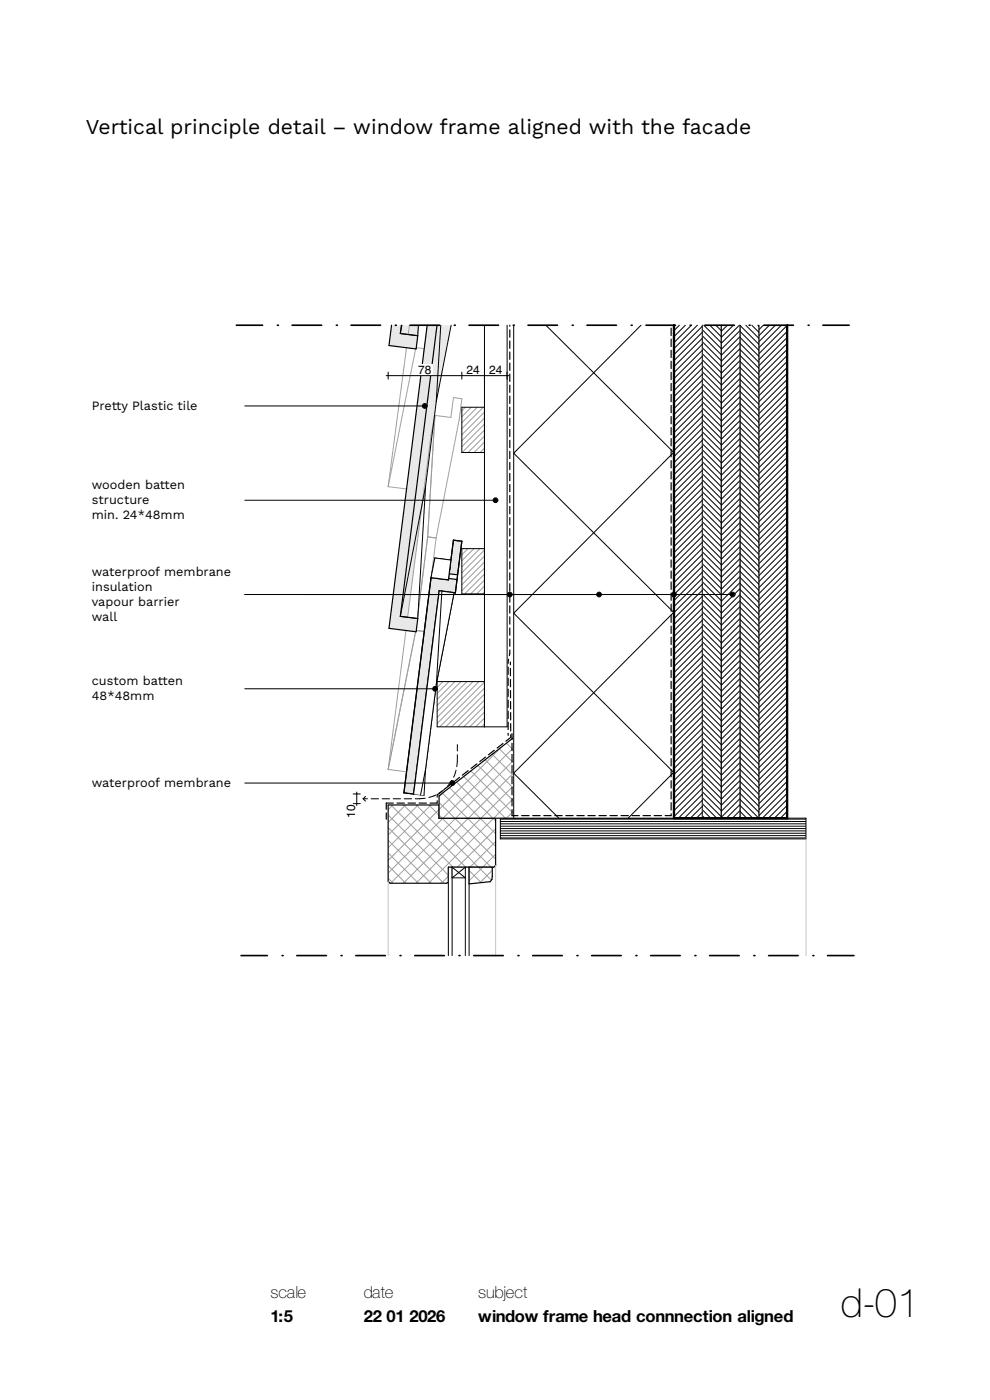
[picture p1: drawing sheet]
<svg xmlns="http://www.w3.org/2000/svg" width="210mm" height="297mm" viewBox="0 0 210 297" stroke-linecap="round" stroke-linejoin="round" font-family="sans-serif">
<g fill="#e9ebeb">
<path d="M92.2 118.4l3.4 .4-.5 4.2-3.7-.5z" fill-rule="evenodd"/>
<path d="M85.1 69h3.6l-.1 2.2-3.7-.4z" fill-rule="evenodd"/>
<path d="M92.5 69h3.2l-3.2 16.2-2.2 18-1.7 28-3.7-.4z" fill-rule="evenodd"/>
</g>
<!-- layer: 00 tegels -->
<path d="M92.3 88.1l3.3 .5 .6-4.2 1.8 .2-.6 4.2-4.9 25.3-2.5 19.9-1.7 30-6-.8 9.1-70.8z" fill-rule="evenodd" fill="#fff"/>
<path d="M92.3 88.1l3.3 .5 .6-4.2 1.8 .2-.6 4.2-4.9 25.3M92.3 88.1l-1.6 25.8M92.3 88.1l-.9 4.3-9.1 70.8M90.7 113.9l1.8 .2M90.7 113.9l-2.5 19.8M92.5 114.1l-2.5 19.9M88.2 133.7l1.8 .3M88.2 133.7l-5.9 29.5M90 134l-1.7 30-6-.8" fill="none" stroke="#99a3a6" stroke-width=".21"/>
<path d="M98 86.4h4.8v9.6h-4.8z" fill-rule="evenodd" fill="#fff"/>
<path d="M98.7 86.4l-.7 .7M100 86.4l-2 2M101.3 86.4l-3.3 3.3M102.5 86.4l-4.5 4.6M102.8 95.1l-1 .9M102.8 93.8l-2.2 2.2M102.8 92.5l-3.5 3.5M102.8 91.2l-4.8 4.8M102.8 90l-4.8 4.8M102.8 88.7l-4.8 4.8M102.8 87.4l-4.8 4.8" fill="none" stroke="#99a3a6" stroke-width=".21"/>
<path d="M98 86.4h4.8v9.6h-4.8z" fill="none" stroke="#000" stroke-width=".21"/>
<path d="M98 116.4h4.8v9.6h-4.8z" fill-rule="evenodd" fill="#fff"/>
<path d="M98 116.4h.1M99.3 116.4l-1.3 1.3M100.5 116.4l-2.5 2.6M101.8 116.4l-3.8 3.8M102.8 119.2l-4.8 4.8M102.8 118l-4.8 4.8M102.8 116.7l-4.8 4.8M102.8 125.6l-.4 .4M102.8 124.3l-1.7 1.7M102.8 123.1l-3 2.9M102.8 121.8l-4.2 4.2M102.8 120.5l-4.8 4.8" fill="none" stroke="#99a3a6" stroke-width=".21"/>
<path d="M98 116.4h4.8v9.6h-4.8z" fill="none" stroke="#000" stroke-width=".21"/>
<path d="M109 166h34v7.6h-34z" fill-rule="evenodd" fill="#fff"/>
<g fill="none" stroke="#000" stroke-width=".21">
<path d="M109.5 166l-.5 .5M110.8 166l-1.8 1.8M112 166l-3 3.1M113.3 166l-4.3 4.3M114.6 166l-5.6 5.6M115.9 166l-6.9 6.9M117.1 166l-7.6 7.6M118.4 166l-7.6 7.6M119.7 166l-7.6 7.6M121 166l-7.6 7.6M122.2 166l-7.6 7.6M123.5 166l-7.6 7.6"/>
<path d="M124.8 166l-7.6 7.6M126 166l-7.6 7.6M127.3 166l-7.6 7.6M128.6 166l-7.6 7.6M129.9 166l-7.6 7.6M131.1 166l-7.6 7.6M132.4 166l-7.6 7.6M133.7 166l-7.6 7.6M135 166l-7.6 7.6M136.2 166l-7.6 7.6M137.5 166l-7.6 7.6M138.8 166l-7.6 7.6"/>
<path d="M140 166l-7.6 7.6M141.3 166l-7.6 7.6M142.6 166l-7.6 7.6M143 173.2l-.4 .4M143 172l-1.6 1.6M143 170.7l-2.9 2.9M143 169.4l-4.2 4.2M143 168.1l-5.5 5.5M143 166.9l-6.7 6.7"/>
</g>
<path d="M109 166h34v7.6h-34z" fill="none" stroke="#000" stroke-width=".25"/>
<path d="M82.3 170.8h10.8v2.8h12v10l-.4 .4h-9.6v3.2l-.4 .2h-12l-.4-.4z" fill-rule="evenodd" fill="#fff"/>
<g fill="none" stroke="#99a3a6" stroke-width=".21">
<path d="M82.3 172.9l12.8 12.7M82.3 175.6l11.8 11.8M82.3 178.2l9.2 9.2M82.9 170.8l13.2 13.2M83.3 170.8l-1 1M85.6 170.8l13.2 13.2M86 170.8l-3.7 3.7M88.3 170.8l13.2 13.2M88.7 170.8l-6.4 6.4M91 170.8l2.1 2.1M91.4 170.8l-9.1 9M93.1 171.7l-10.8 10.8"/>
<path d="M93.8 173.6l10.4 10.4M94 173.6l-11.7 11.6M96.5 173.6l8.6 8.6M96.7 173.6l-13.8 13.8M99.2 173.6l5.9 6M99.4 173.6l-13.8 13.8M101.8 173.6l3.3 3.3M102 173.6l-13.8 13.8M104.5 173.6l.6 .6M104.7 173.6l-13.8 13.8M105.1 178.5l-5.4 5.5M105.1 175.8l-8.1 8.2"/>
<path d="M82.3 180.9l6.5 6.5M82.3 183.6l3.8 3.8M82.3 186.3l1.1 1.1M95.1 185.9l-1.5 1.5M105.1 181.2l-2.7 2.8"/>
</g>
<path d="M82.3 170.8h10.8v2.8h12v10l-.4 .4h-9.6v3.2l-.4 .2h-12l-.4-.4z" fill="none" stroke="#000" stroke-width=".25"/>
<path d="M98.7 184h.8v18.7h-.8z" fill-rule="evenodd" fill="#fff"/>
<path d="M98.7 202.7v-18.7h.8v18.7" fill="none" stroke="#000" stroke-width=".21"/>
<path d="M95.1 184h.8v18.7h-.8z" fill-rule="evenodd" fill="#fff"/>
<path d="M95.1 202.7v-18.7h.8v18.7" fill="none" stroke="#000" stroke-width=".21"/>
<path d="M95.9 184h2.8v2.2h-2.8z" fill-rule="evenodd" fill="#fff"/>
<path d="M95.9 184h2.8v2.2h-2.8z" fill="none" stroke="#000" stroke-width=".21"/>
<path d="M99.5 184h4.9l-.1 2.5-.3 .5-4.5 .5z" fill-rule="evenodd" fill="#fff"/>
<path d="M99.5 184.7l2.6 2.5M99.5 187.4l.1 .1M99.7 184l-.2 .2M101.5 184l2.7 2.7M102.4 184l-2.9 2.9M104.2 184l.2 .2M104.4 184.6l-2.6 2.7" fill="none" stroke="#99a3a6" stroke-width=".21"/>
<path d="M99.5 184h4.9l-.1 2.5-.3 .5-4.5 .5z" fill="none" stroke="#000" stroke-width=".25"/>
<path d="M92.7 144.6h10.1v9.6h-10.1z" fill-rule="evenodd" fill="#fff"/>
<g fill="none" stroke="#99a3a6" stroke-width=".21">
<path d="M94 144.6l-1.3 1.2M95.2 144.6l-2.5 2.5M96.5 144.6l-3.8 3.8M97.8 144.6l-5.1 5M99.1 144.6l-6.4 6.3M100.3 144.6l-7.6 7.6M101.6 144.6l-8.9 8.9M102.8 153.6l-.6 .6M102.8 152.3l-1.9 1.9M102.8 151.1l-3.2 3.1M102.8 149.8l-4.4 4.4M102.8 148.5l-5.7 5.7"/>
<path d="M102.8 147.2l-7 7M102.8 146l-8.3 8.2M102.8 144.7l-9.5 9.5"/>
</g>
<path d="M92.7 144.6h10.1v9.6h-10.1z" fill="none" stroke="#000" stroke-width=".21"/>
<path d="M106.1 173.6h64.9v4.4h-64.9z" fill-rule="evenodd" fill="#fff"/>
<path d="M106.1 177.8h64.9M106.1 177.3h64.9M106.1 176.8h64.9M106.1 176.3h64.9M106.1 175.8h64.9M106.1 175.3h64.9M106.1 174.8h64.9M106.1 174.3h64.9M106.1 173.8h64.9M106.1 173.6h64.9v4.4h-64.9z" fill="none" stroke="#000" stroke-width=".21"/>
<path d="M93.1 168.8l16.1-12.6v17.4h-16.1z" fill-rule="evenodd" fill="#fff"/>
<g fill="none" stroke="#99a3a6" stroke-width=".21">
<path d="M105.9 158.8l3.3 3.4M106.4 158.4l-13.3 13.3M107.4 157.7l1.8 1.8M108.9 156.5l.3 .3M109.2 158.3l-15.2 15.3M93.1 170.2l3.4 3.4M93.1 172.9l.7 .7M93.8 168.3l5.4 5.3M94.1 168l-1 1M95.4 167.1l6.4 6.5M96.9 165.9l7.6 7.7M98.4 164.7l8.8 8.9"/>
<path d="M99.9 163.6l9.3 9.3M101.4 162.4l7.8 7.8M102.9 161.2l6.3 6.3M104.4 160l4.8 4.8M109.2 171.8l-1.8 1.8M109.2 169.1l-4.5 4.5M109.2 166.4l-7.2 7.2M109.2 163.7l-9.8 9.9M109.2 161l-12.5 12.6"/>
</g>
<path d="M93.1 168.8l16.1-12.6v17.4h-16.1z" fill="none" stroke="#000" stroke-width=".25"/>
<!-- layer: 00 tegels -->
<path d="M91.4 122.5l3.7 .5 .1-.3 1.7 .2-.3 2.9-3.4-.5-5.5 43.2-2-.3z" fill-rule="evenodd" fill="#e6e8e9"/>
<path d="M91.4 122.5l3.7 .5 .1-.3 1.7 .2-.3 2.9-3.4-.5-5.5 43.2-2-.3z" fill="none" stroke="#000" stroke-width=".25"/>
<path d="M96.2 114.6l1.8 .2-.9 7.1-1.8-.2z" fill-rule="evenodd" fill="#e6e8e9"/>
<path d="M96.2 114.6l1.8 .2-.9 7.1-1.8-.2z" fill="none" stroke="#000" stroke-width=".25"/>
<path d="M102.8 69h4.8v85.2h-4.8z" fill-rule="evenodd" fill="#fff"/>
<path d="M102.8 69v85.2h4.8v-85.2" fill="none" stroke="#000" stroke-width=".21"/>
<path d="M161 69h6v104.6h-6z" fill-rule="evenodd" fill="#fff"/>
<g fill="none" stroke="#000" stroke-width=".21">
<path d="M161 69v104.6h6v-104.6M161.9 69l-.9 1M163.2 69l-2.2 2.2M164.5 69l-3.5 3.5M165.7 69l-4.7 4.8M167 79.2l-6 6M167 78l-6 6M167 76.7l-6 6M167 75.4l-6 6M167 74.1l-6 6M167 72.9l-6 6M167 71.6l-6 6"/>
<path d="M167 70.3l-6 6M167 69l-6 6M167 99.6l-6 6M167 98.3l-6 6M167 97l-6 6M167 95.8l-6 6M167 94.5l-6 6M167 93.2l-6 6M167 92l-6 6M167 90.7l-6 6M167 89.4l-6 6M167 88.1l-6 6"/>
<path d="M167 86.9l-6 6M167 85.6l-6 6M167 84.3l-6 6M167 83l-6 6M167 81.8l-6 6M167 80.5l-6 6M167 120l-6 6M167 118.7l-6 6M167 117.4l-6 6M167 116.1l-6 6M167 114.9l-6 6M167 113.6l-6 6"/>
<path d="M167 112.3l-6 6M167 111.1l-6 6M167 109.8l-6 6M167 108.5l-6 6M167 107.2l-6 6M167 106l-6 6M167 104.7l-6 6M167 103.4l-6 6M167 102.1l-6 6M167 100.9l-6 6M167 139.1l-6 6M167 137.8l-6 6"/>
<path d="M167 136.5l-6 6M167 135.2l-6 6M167 134l-6 6M167 132.7l-6 6M167 131.4l-6 6M167 130.1l-6 6M167 128.9l-6 6M167 127.6l-6 6M167 126.3l-6 6M167 125.1l-6 6M167 123.8l-6 6M167 122.5l-6 6"/>
<path d="M167 121.2l-6 6M167 159.4l-6 6M167 158.1l-6 6M167 156.9l-6 6M167 155.6l-6 6M167 154.3l-6 6M167 153.1l-6 6M167 151.8l-6 6M167 150.5l-6 6M167 149.2l-6 6M167 148l-6 6M167 146.7l-6 6"/>
<path d="M167 145.4l-6 6M167 144.1l-6 6M167 142.9l-6 6M167 141.6l-6 6M167 140.3l-6 6M167 173.4l-.2 .2M167 172.1l-1.5 1.5M167 170.9l-2.7 2.7M167 169.6l-4 4M167 168.3l-5.3 5.3M167 167.1l-6 6M167 165.8l-6 6"/>
<path d="M167 164.5l-6 6M167 163.2l-6 6M167 162l-6 6M167 160.7l-6 6"/>
</g>
<path d="M157 69h4v104.6h-4z" fill-rule="evenodd" fill="#fff"/>
<g fill="none" stroke="#000" stroke-width=".21">
<path d="M157 79.2l4 4M157 77.9l4 4M157 76.7l4 4M157 75.4l4 4M157 74.1l4 4M157 72.8l4 4M157 71.6l4 4M157 70.3l4 4M157 69l4 4M157 69v104.6h4M158.2 69l2.8 2.8M159.5 69l1.5 1.5"/>
<path d="M160.8 69l.2 .2M161 69v104.6M157 99.6l4 4M157 98.3l4 4M157 97l4 4M157 95.8l4 4M157 94.5l4 4M157 93.2l4 4M157 91.9l4 4M157 90.7l4 4M157 89.4l4 4M157 88.1l4 4"/>
<path d="M157 86.9l4 4M157 85.6l4 4M157 84.3l4 4M157 83l4 4M157 81.8l4 4M157 80.5l4 4M157 119.9l4 4M157 118.7l4 4M157 117.4l4 4M157 116.1l4 4M157 114.9l4 4M157 113.6l4 4"/>
<path d="M157 112.3l4 4M157 111l4 4M157 109.8l4 4M157 108.5l4 4M157 107.2l4 4M157 105.9l4 4M157 104.7l4 4M157 103.4l4 4M157 102.1l4 4M157 100.9l4 4M157 139l4 4M157 137.8l4 4"/>
<path d="M157 136.5l4 4M157 135.2l4 4M157 133.9l4 4M157 132.7l4 4M157 131.4l4 4M157 130.1l4 4M157 128.9l4 4M157 127.6l4 4M157 126.3l4 4M157 125l4 4M157 123.8l4 4M157 122.5l4 4"/>
<path d="M157 121.2l4 4M157 159.4l4 4M157 158.1l4 4M157 156.9l4 4M157 155.6l4 4M157 154.3l4 4M157 153l4 4M157 151.8l4 4M157 150.5l4 4M157 149.2l4 4M157 147.9l4 4M157 146.7l4 4"/>
<path d="M157 145.4l4 4M157 144.1l4 4M157 142.9l4 4M157 141.6l4 4M157 140.3l4 4M157 173.4l.1 .2M157 172.1l1.4 1.5M157 170.9l2.7 2.7M157 169.6l4 4M157 168.3l4 4M157 167l4 4M157 165.8l4 4"/>
<path d="M157 164.5l4 4M157 163.2l4 4M157 161.9l4 4M157 160.7l4 4"/>
</g>
<path d="M153 69h4v104.6h-4z" fill-rule="evenodd" fill="#fff"/>
<g fill="none" stroke="#000" stroke-width=".21">
<path d="M153 69v104.6h4v-104.6M153 69h.1M154.3 69l-1.3 1.3M155.6 69l-2.6 2.6M156.8 69l-3.8 3.9M157 79l-4 4M157 77.8l-4 4M157 76.5l-4 4M157 75.2l-4 4M157 74l-4 4M157 72.7l-4 4M157 71.4l-4 4"/>
<path d="M157 70.1l-4 4M157 99.4l-4 4M157 98.1l-4 4M157 96.9l-4 4M157 95.6l-4 4M157 94.3l-4 4M157 93l-4 4M157 91.8l-4 4M157 90.5l-4 4M157 89.2l-4 4M157 88l-4 4M157 86.7l-4 4"/>
<path d="M157 85.4l-4 4M157 84.1l-4 4M157 82.9l-4 4M157 81.6l-4 4M157 80.3l-4 4M157 119.8l-4 4M157 118.5l-4 4M157 117.2l-4 4M157 116l-4 4M157 114.7l-4 4M157 113.4l-4 4M157 112.1l-4 4"/>
<path d="M157 110.9l-4 4M157 109.6l-4 4M157 108.3l-4 4M157 107l-4 4M157 105.8l-4 4M157 104.5l-4 4M157 103.2l-4 4M157 102l-4 4M157 100.7l-4 4M157 138.9l-4 4M157 137.6l-4 4M157 136.3l-4 4"/>
<path d="M157 135.1l-4 4M157 133.8l-4 4M157 132.5l-4 4M157 131.2l-4 4M157 130l-4 4M157 128.7l-4 4M157 127.4l-4 4M157 126.1l-4 4M157 124.9l-4 4M157 123.6l-4 4M157 122.3l-4 4M157 121.1l-4 4"/>
<path d="M157 159.2l-4 4M157 158l-4 4M157 156.7l-4 4M157 155.4l-4 4M157 154.1l-4 4M157 152.9l-4 4M157 151.6l-4 4M157 150.3l-4 4M157 149.1l-4 4M157 147.8l-4 4M157 146.5l-4 4M157 145.2l-4 4"/>
<path d="M157 144l-4 4M157 142.7l-4 4M157 141.4l-4 4M157 140.1l-4 4M157 173.2l-.4 .4M157 172l-1.6 1.6M157 170.7l-2.9 2.9M157 169.4l-4 4M157 168.1l-4 4M157 166.9l-4 4M157 165.6l-4 4M157 164.3l-4 4"/>
<path d="M157 163.1l-4 4M157 161.8l-4 4M157 160.5l-4 4"/>
</g>
<path d="M149 69h4v104.6h-4z" fill-rule="evenodd" fill="#fff"/>
<g fill="none" stroke="#000" stroke-width=".21">
<path d="M149 78.9l4 4M149 77.6l4 4M149 76.3l4 4M149 75l4 4M149 73.8l4 4M149 72.5l4 4M149 71.2l4 4M149 69.9l4 4M149 69v104.6h4v-104.6M149.3 69l3.7 3.7M150.6 69l2.4 2.4M151.8 69l1.2 1.1"/>
<path d="M149 99.2l4 4M149 97.9l4 4M149 96.7l4 4M149 95.4l4 4M149 94.1l4 4M149 92.9l4 4M149 91.6l4 4M149 90.3l4 4M149 89l4 4M149 87.8l4 4M149 86.5l4 4M149 85.2l4 4"/>
<path d="M149 83.9l4 4M149 82.7l4 4M149 81.4l4 4M149 80.1l4 4M149 119.6l4 4M149 118.3l4 4M149 117l4 4M149 115.8l4 4M149 114.5l4 4M149 113.2l4 4M149 111.9l4 4M149 110.7l4 4"/>
<path d="M149 109.4l4 4M149 108.1l4 4M149 106.9l4 4M149 105.6l4 4M149 104.3l4 4M149 103l4 4M149 101.8l4 4M149 100.5l4 4M149 139.9l4 4M149 138.7l4 4M149 137.4l4 4M149 136.1l4 4"/>
<path d="M149 134.9l4 4M149 133.6l4 4M149 132.3l4 4M149 131l4 4M149 129.8l4 4M149 128.5l4 4M149 127.2l4 4M149 125.9l4 4M149 124.7l4 4M149 123.4l4 4M149 122.1l4 4M149 120.9l4 4"/>
<path d="M149 159l4 4M149 157.8l4 4M149 156.5l4 4M149 155.2l4 4M149 153.9l4 4M149 152.7l4 4M149 151.4l4 4M149 150.1l4 4M149 148.9l4 4M149 147.6l4 4M149 146.3l4 4M149 145l4 4"/>
<path d="M149 143.8l4 4M149 142.5l4 4M149 141.2l4 4M149 173l.5 .6M149 171.8l1.8 1.8M149 170.5l3 3.1M149 169.2l4 4M149 167.9l4 4M149 166.7l4 4M149 165.4l4 4M149 164.1l4 4M149 162.9l4 4"/>
<path d="M149 161.6l4 4M149 160.3l4 4"/>
</g>
<path d="M143 69h6v104.6h-6z" fill-rule="evenodd" fill="#fff"/>
<g fill="none" stroke="#000" stroke-width=".21">
<path d="M143 69v104.6h6v-104.6M144.1 69l-1.1 1.1M145.4 69l-2.4 2.4M146.7 69l-3.7 3.7M147.9 69l-4.9 5M149 79.4l-6 6M149 78.1l-6 6M149 76.9l-6 6M149 75.6l-6 6M149 74.3l-6 6M149 73l-6 6M149 71.8l-6 6"/>
<path d="M149 70.5l-6 6M149 69.2l-6 6M149 99.8l-6 6M149 98.5l-6 6M149 97.2l-6 6M149 96l-6 6M149 94.7l-6 6M149 93.4l-6 6M149 92.1l-6 6M149 90.9l-6 6M149 89.6l-6 6M149 88.3l-6 6"/>
<path d="M149 87l-6 6M149 85.8l-6 6M149 84.5l-6 6M149 83.2l-6 6M149 82l-6 6M149 80.7l-6 6M149 118.9l-6 6M149 117.6l-6 6M149 116.3l-6 6M149 115l-6 6M149 113.8l-6 6M149 112.5l-6 6"/>
<path d="M149 111.2l-6 6M149 110l-6 6M149 108.7l-6 6M149 107.4l-6 6M149 106.1l-6 6M149 104.9l-6 6M149 103.6l-6 6M149 102.3l-6 6M149 101l-6 6M149 139.2l-6 6M149 138l-6 6M149 136.7l-6 6"/>
<path d="M149 135.4l-6 6M149 134.1l-6 6M149 132.9l-6 6M149 131.6l-6 6M149 130.3l-6 6M149 129.1l-6 6M149 127.8l-6 6M149 126.5l-6 6M149 125.2l-6 6M149 124l-6 6M149 122.7l-6 6M149 121.4l-6 6"/>
<path d="M149 120.1l-6 6M149 159.6l-6 6M149 158.3l-6 6M149 157.1l-6 6M149 155.8l-6 6M149 154.5l-6 6M149 153.2l-6 6M149 152l-6 6M149 150.7l-6 6M149 149.4l-6 6M149 148.1l-6 6M149 146.9l-6 6"/>
<path d="M149 145.6l-6 6M149 144.3l-6 6M149 143.1l-6 6M149 141.8l-6 6M149 140.5l-6 6M149 172.3l-1.3 1.3M149 171.1l-2.6 2.5M149 169.8l-3.8 3.8M149 168.5l-5.1 5.1M149 167.2l-6 6M149 166l-6 6M149 164.7l-6 6"/>
<path d="M149 163.4l-6 6M149 162.1l-6 6M149 160.9l-6 6"/>
</g>
<path d="M109 69h34v104.6h-34z" fill-rule="evenodd" fill="#fff"/>
<g fill="none" stroke="#000" stroke-width=".21">
<path d="M109 69v104.6h34v-104.6M115.8 69l27.2 27M136 69l-27 27.1 34 33.9M143 95.9l-34 34.2 34 33.8M143 129.8l-34 34.2 9.6 9.6M97 158v1.3M77 169.5h.9M77 169.5l.5 .5M77.5 169l-.5 .5M78.7 169.5h1.6M81.1 169.5h1.5M83.4 169.5h1.6"/>
<path d="M85.8 169.5h1.5M90.2 169.3l-2.1 .2M92.4 168.7l-1.4 .5M94.4 167.4l-1.3 .9M95.8 165.6l-.9 1.2M96.7 163.4l-.5 1.5M97 160.1l-.1 2.6M143 163.8l-9.8 9.8"/>
</g>
<path d="M143 69v104.6" fill="none" stroke="#000" stroke-width=".35"/>
<!-- layer: 22 NC Binnenwanden -->
<path d="M95.3 121.7l-.1 1M97.1 121.9l-.2 1M85.7 168.2l4.2 .5M95.9 184l2.8 2.2M98.7 184l-2.8 2.2" fill="none" stroke="#000" stroke-width=".21"/>
<path d="M171 178v24.7M82.3 187v15.7M105.1 183.6v19.1" fill="none" stroke="#bbc1c4" stroke-width=".21"/>
<path d="M86.9 69l-4.6 34.2M88.2 73.7l-5.9 29.5M88.2 73.7l1.8 .3M88.8 69l-.6 4.7M90 74l-1.7 30-6-.8M90.6 69l-.6 5" fill="none" stroke="#99a3a6" stroke-width=".21"/>
<g fill="none" stroke="#000" stroke-width=".25">
<path d="M142.4 69.6v1.6M142.4 72v1.5M142.4 74.3v1.6M142.4 76.6v1.6M142.4 79v1.5M142.4 81.3v1.6M142.4 83.7v1.5M142.4 86v1.6M142.4 88.3v1.6M142.4 90.7v1.5M142.4 93v1.6M142.4 95.4v1.5"/>
<path d="M142.4 97.7v1.6M142.4 100.1v1.5M142.4 102.4v1.6M142.4 104.7v1.6M142.4 107.1v1.5M142.4 109.4v1.6M142.4 111.8v1.5M142.4 114.1v1.6M142.4 116.4v1.6M142.4 118.8v1.5M142.4 121.1v1.6M142.4 123.5v1.5"/>
<path d="M142.4 125.8v1.6M142.4 128.1v1.6M142.4 130.5v1.5M142.4 132.8v1.6M142.4 135.2v1.5M142.4 137.5v1.6M142.4 139.9v1.5M104.8 159.2l-1.2 .9M106.7 157.7l-1.2 1M108.3 140.4v.6M108.3 141.8v1.6M108.3 144.1v1.6"/>
<path d="M108.3 146.5v1.5M108.3 148.8v1.6M108.3 151.2v1.5M108.3 153.5v1.6M108.3 155.9v.5l-1 .8M108.6 155.6v1.3M108.6 157.7v1.6M142.4 142.2v1.6M142.4 144.5v1.6M142.4 146.9v1.5M142.4 149.2v1.6M142.4 151.6v1.5"/>
<path d="M142.4 153.9v1.6M142.4 156.2v1.6M142.4 158.6v1.5M81.9 172.5v1.3M83.4 170.4h-1.5v1.3M84.2 170.4h1.6M86.6 170.4h1.5M88.9 170.4h1.6M92.7 169.9v.5h-1.5M93.8 167.8l-1.1 .8v.5M95.6 166.4l-1.2 .9M97.5 164.9l-1.3 1"/>
<path d="M99.3 163.5l-1.2 1M101.2 162.1l-1.3 .9M103 160.6l-1.2 1M108.6 171.7v1.3h1.3M108.6 160v1.6M108.6 162.4v1.5M108.6 164.7v1.6M108.6 167.1v1.5M108.6 169.4v1.6M110.7 173h1.5M113 173h1.6M115.3 173h1.6"/>
<path d="M117.7 173h1.5M120 173h1.6M122.4 173h1.5M124.7 173h1.6M127.1 173h1.5M129.4 173h1.6M131.7 173h1.6M134.1 173h1.5M136.4 173h1.6M138.8 173h1.5M142.4 160.9v1.6M142.4 163.3v1.5"/>
<path d="M142.4 165.6v1.6M142.4 167.9v1.6M142.4 170.3v1.5M142.4 172.6v.4h-1.3"/>
</g>
<!-- layer: 00 tegels -->
<path d="M95.5 119.9l-.1 1M95.6 118.8l-3.4-.4-.8 4.1M93.7 125.4l-1.2 19.8M96.3 125.7l-3.8 19.5M92.5 145.2l-2.2 18" fill="none" stroke="#000" stroke-width=".21"/>
<!-- layer: 22 NC Binnenwanden -->
<path d="M143 69v104.6h24v-104.6" fill="none" stroke="#000" stroke-width=".5"/>
<g fill="none" stroke="#000" stroke-width=".25">
<path d="M108.1 69v.2M108.1 70v1.6M108.1 72.3v1.6M108.1 74.7v1.5M108.1 77v1.6M108.1 79.4v1.5M108.1 81.7v1.6M108.1 84v1.6M108.1 86.4v1.5M108.1 88.7v1.6M108.1 91.1v1.5M108.1 93.4v1.6"/>
<path d="M108.1 95.7v1.6M108.1 98.1v1.5M108.1 100.4v1.6M108.1 102.8v1.5M108.1 105.1v1.6M108.1 107.5v1.5M108.1 109.8v1.6M108.1 112.1v1.6M108.1 114.5v1.5M108.1 116.8v1.6M108.1 119.2v1.5M107.9 139.9l-.1 .8"/>
<path d="M108.1 137.9l-.1 1.2M108.1 121.5v1.6M108.1 123.8v1.6M108.1 126.2v1.5M108.1 128.5v1.6M108.1 130.9v1.5M108.1 133.2v1.6M108.1 135.5v1.6M107.8 141.5v1.6M107.8 143.9v1.5M107.8 146.2v1.6M107.8 148.5v1.6"/>
<path d="M107.8 150.9v1.5M107.8 153.2v1.6M107.8 155.6v.4"/>
</g>
<path d="M74.9 170.5h1.5M74.9 168.4h1.5M75.7 168v2.9" fill="none" stroke="#000" stroke-width=".21"/>
<!-- layer: 00 tegels -->
<g fill="#fff">
<path d="M93.2 125.3l3.1 .4-3.6 18.9-2.4 18.6-.4 5.5-2.2-.2z" fill-rule="evenodd"/>
<path d="M92.2 118.4l3.4 .4-.5 4.2-3.7-.5z" fill-rule="evenodd"/>
</g>
<path d="M95.6 119.2l-.5 3.8-3.7-.5-5.7 45.7M95.7 118.4l.5-3.8 1.8 .2-.5 3.8M97.4 119.4l-.8 6.4-3.4-.5-5.5 43.2" fill="none" stroke="#000" stroke-width=".25"/>
<path d="M95.6 118.8l-3.4-.4-.8 4.1M95.7 118.4l-.1 .8M97.5 118.6l-.1 .8M93.7 125.4l-1.1 19.8M96.3 125.7l-3.8 19.5M92.5 145.2l-2.2 18M90.3 163.2l-1.1 5.4M90.3 163.2l-.4 5.5" fill="none" stroke="#000" stroke-width=".21"/>
<path d="M83.1 69h2l-.2 1.8 3.7 .4-.3 2.8-5.8-.7z" fill-rule="evenodd" fill="#e6e8e9"/>
<path d="M83.1 69l-.6 4.3 5.8 .7 .3-2.8-3.7-.4 .2-1.8" fill="none" stroke="#000" stroke-width=".25"/>
<path d="M90.6 69h2.1l-7.8 61.8 3.7 .4-.3 2.8-5.8-.7z" fill-rule="evenodd" fill="#e6e8e9"/>
<path d="M90.6 69l-8.1 64.3 5.8 .7 .3-2.8-3.7-.4 7.8-61.8" fill="none" stroke="#000" stroke-width=".25"/>
<path d="M85.3 69l-.4 1.8 3.7 .4 .1-2.2M93.5 69l-1 16.2M95.7 69l-3.2 16.2M92.5 85.2l-2.2 18M90.3 103.2l-1.7 28-3.7-.4z" fill="none" stroke="#000" stroke-width=".21"/>
<!-- layer: 22 NC Binnenwanden -->
<g fill="none" stroke="#000" stroke-width=".21">
<path d="M51.9 86.1h37.7M51.9 106.1h52.7M51.9 126.1h103M51.9 146.1h39.9M51.9 166.1h43.5"/>
<circle cx="90.1" cy="86.1" r=".5"/>
<circle cx="105.1" cy="106.1" r=".5"/>
<circle cx="108.1" cy="126.1" r=".5"/>
<circle cx="127.1" cy="126.1" r=".5"/>
<circle cx="143" cy="126.1" r=".5"/>
<circle cx="155.4" cy="126.1" r=".5"/>
<circle cx="92.3" cy="146.1" r=".5"/>
<circle cx="95.9" cy="166.1" r=".5"/>
</g>
<g fill="#000">
<circle cx="90.1" cy="86.1" r=".5"/>
<circle cx="105.1" cy="106.1" r=".5"/>
<circle cx="108.1" cy="126.1" r=".5"/>
<circle cx="127.1" cy="126.1" r=".5"/>
<circle cx="143" cy="126.1" r=".5"/>
<circle cx="155.4" cy="126.1" r=".5"/>
<circle cx="92.3" cy="146.1" r=".5"/>
<circle cx="95.9" cy="166.1" r=".5"/>
</g>
<g fill="#fff">
<path d="M88.4 77.2h3.5v2.5h-3.5z" fill-rule="evenodd"/>
<path d="M103.4 77.2h3.6v2.5h-3.6z" fill-rule="evenodd"/>
</g>
<path d="M81.9 79.7h26.1M82.3 78.9v1.5M98 78.9v1.5M102.8 78.9v1.5M107.6 78.9v1.5" fill="none" stroke="#000" stroke-width=".21"/>
<g fill="none" stroke="#000" stroke-width=".35">
<path d="M50.1 69h5.6M62 69h6.2M74.5 69h6.2M87 69h6.2M99.5 69h6.2M112 69h6.3M124.5 69h6.3M137 69h6.3M149.5 69h6.3M162 69h6.3M174.5 69h5.6M51.1 202.7h5.6"/>
<path d="M63 202.7h6.2M75.5 202.7h6.2M88 202.7h6.2M100.5 202.7h6.3M113 202.7h6.3M125.5 202.7h6.3M138 202.7h6.3M150.5 202.7h6.3M163 202.7h6.3M175.6 202.7h5.5"/>
</g>
<g fill="#000">
<circle cx="58.8" cy="69" r=".18"/>
<circle cx="71.3" cy="69" r=".18"/>
<circle cx="83.9" cy="69" r=".18"/>
<circle cx="96.4" cy="69" r=".18"/>
<circle cx="108.9" cy="69" r=".18"/>
<circle cx="121.4" cy="69" r=".18"/>
<circle cx="133.9" cy="69" r=".18"/>
<circle cx="146.4" cy="69" r=".18"/>
<circle cx="158.9" cy="69" r=".18"/>
<circle cx="171.4" cy="69" r=".18"/>
<circle cx="59.8" cy="202.7" r=".18"/>
<circle cx="72.3" cy="202.7" r=".18"/>
<circle cx="84.9" cy="202.7" r=".18"/>
<circle cx="97.4" cy="202.7" r=".18"/>
<circle cx="109.9" cy="202.7" r=".18"/>
<circle cx="122.4" cy="202.7" r=".18"/>
<circle cx="134.9" cy="202.7" r=".18"/>
<circle cx="147.4" cy="202.7" r=".18"/>
<circle cx="159.9" cy="202.7" r=".18"/>
<circle cx="172.4" cy="202.7" r=".18"/>
</g>
<text font-size="8.5" x="178.4" y="279.4">d-01</text>
<text font-size="4.5" x="18.2" y="28.4">Vertical principle detail – window frame aligned with the facade</text>
<g font-size="3.5">
<text x="57.4" y="275.4">scale</text>
<text x="77.2" y="275.4">date</text>
<text x="101.4" y="275.4">subject</text>
<text x="57.4" y="280.4">1:5</text>
<text x="77.2" y="280.4">22</text>
<text x="82" y="280.4">01</text>
<text x="86.8" y="280.4">2026</text>
<text x="101.4" y="280.4">window frame head connnection aligned</text>
</g>
<g font-size="2.7">
<text x="19.5" y="87">Pretty Plastic tile</text>
<text x="19.5" y="103.8">wooden batten</text>
<text x="19.5" y="107">structure</text>
<text x="19.5" y="110.2">min. 24*48mm</text>
<text x="19.5" y="122.2">waterproof membrane</text>
<text x="19.5" y="125.4">insulation</text>
<text x="19.5" y="128.6">vapour barrier</text>
<text x="19.5" y="131.8">wall</text>
<text x="19.5" y="145.4">custom batten</text>
<text x="19.5" y="148.6">48*48mm</text>
<text x="19.5" y="167">waterproof membrane</text>
</g>
<g font-size="2.5">
<text x="88.7" y="79.3">78</text>
<text x="99" y="79.3">24</text>
<text x="103.8" y="79.3">24</text>
<text x="75.3" y="173.5" transform="rotate(-90 75.3 173.5)">10</text>
</g>
</svg>
